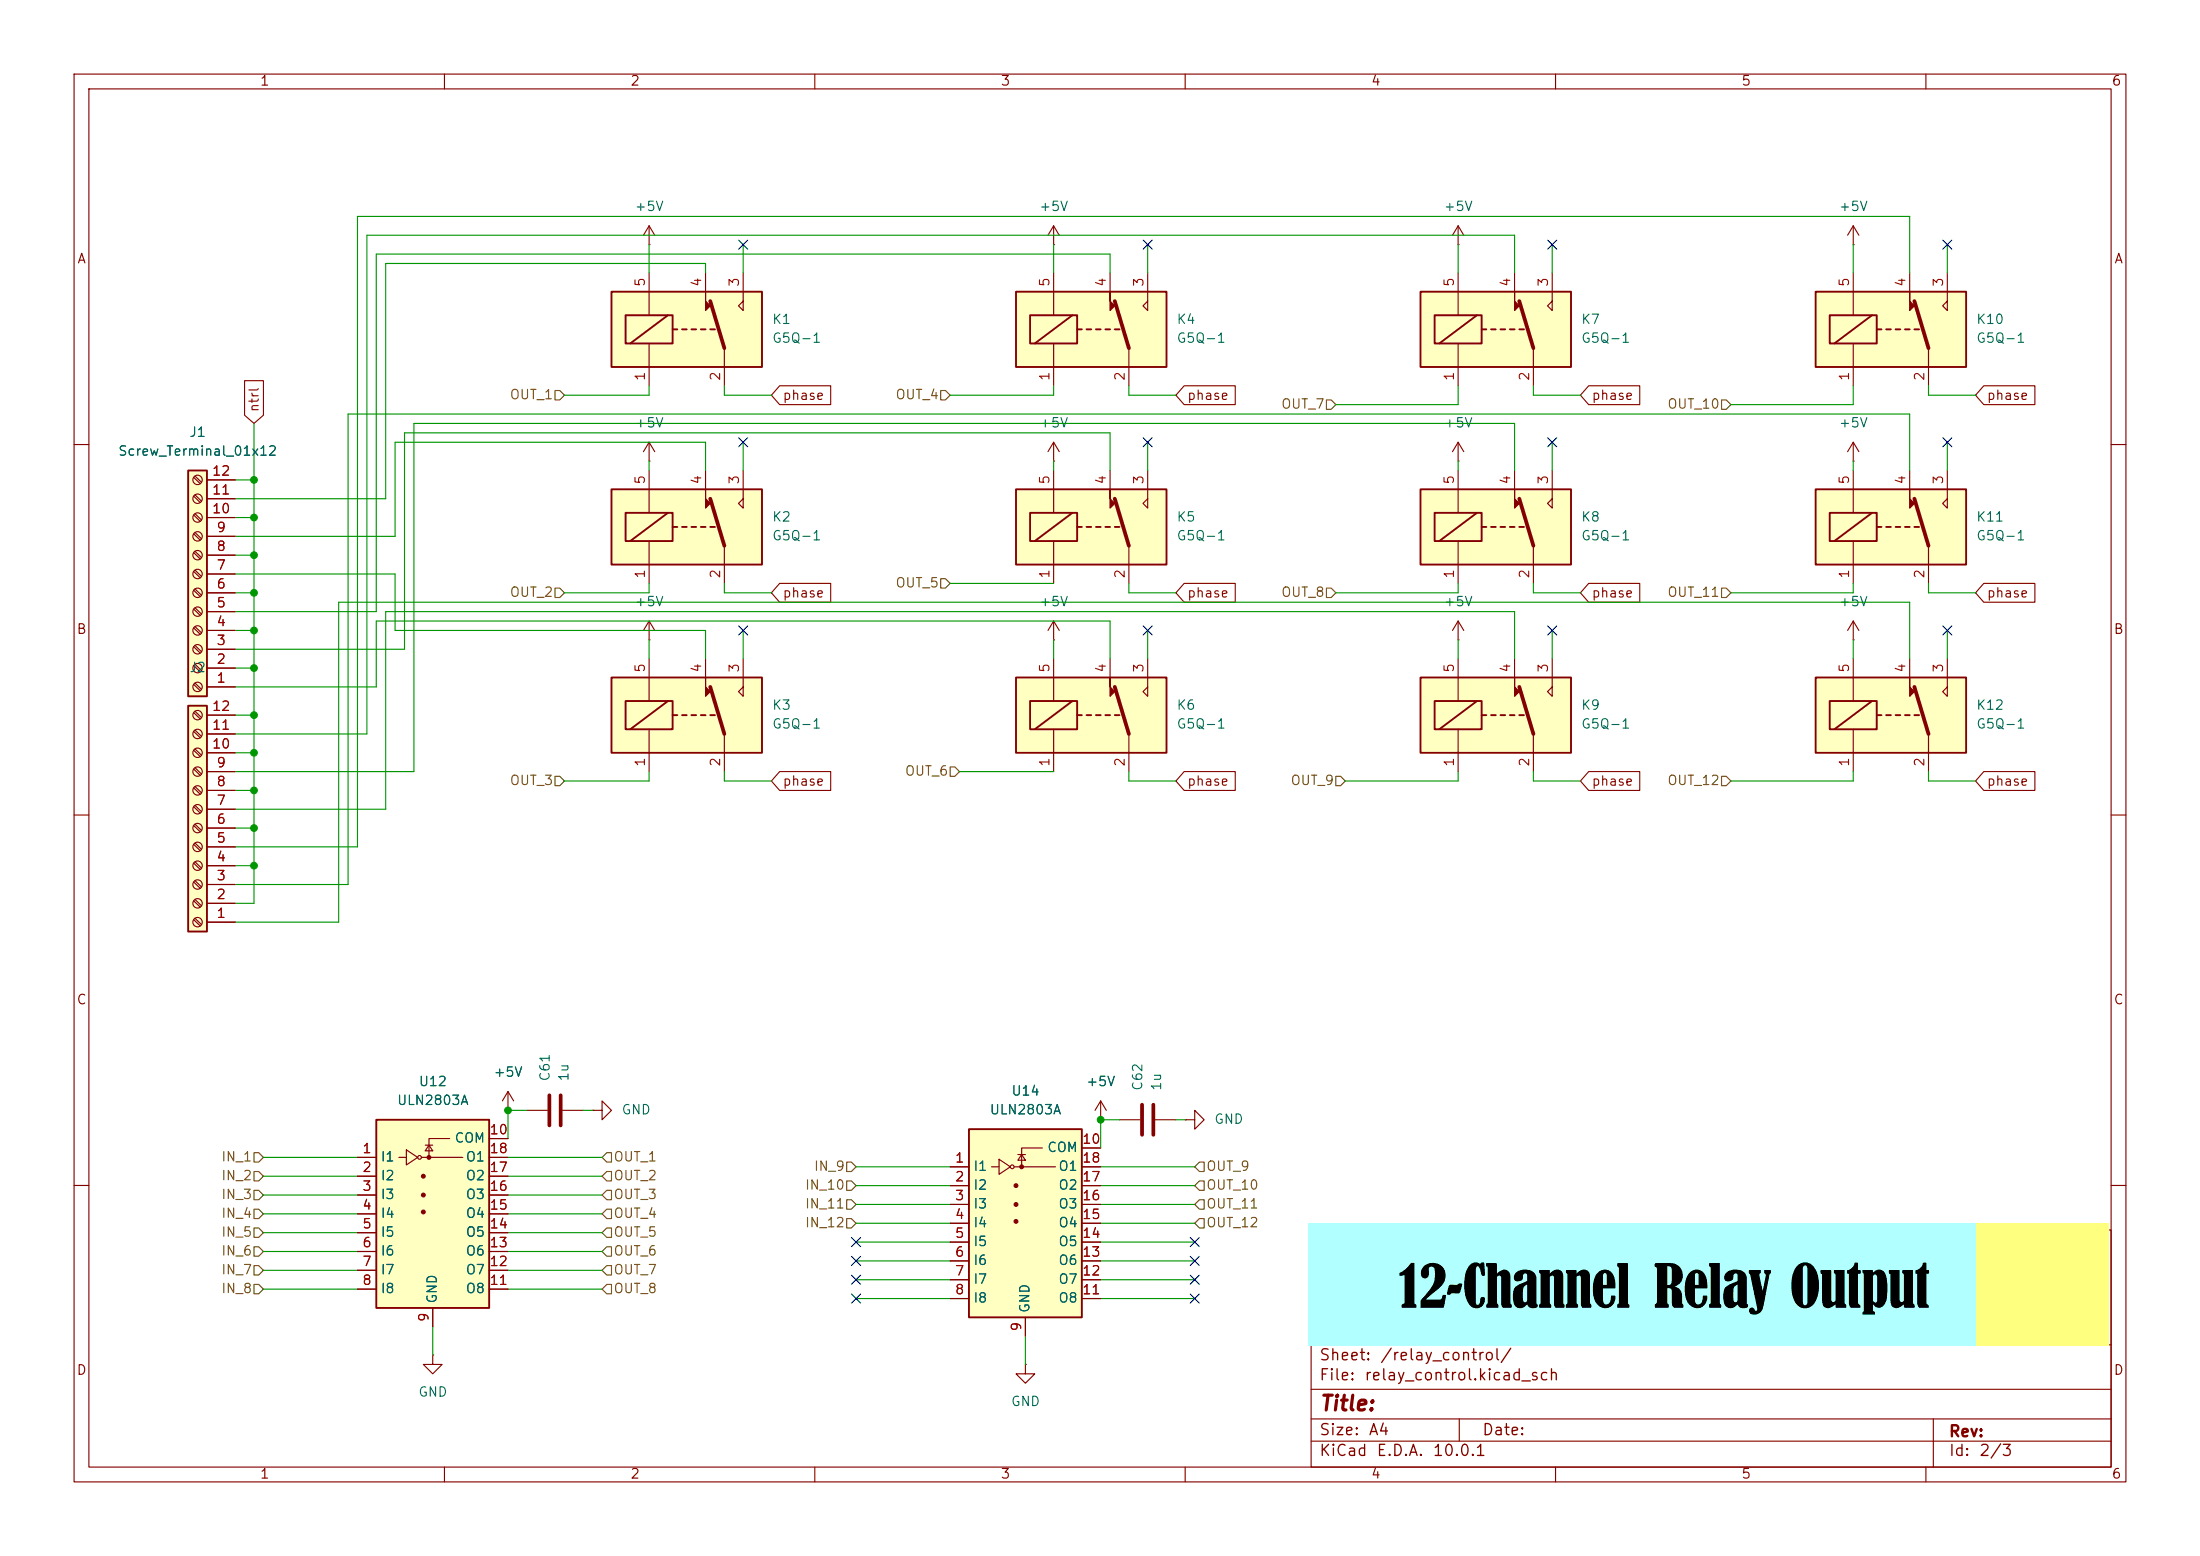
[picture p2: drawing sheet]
<svg xmlns="http://www.w3.org/2000/svg" width="297mm" height="210mm" viewBox="0 0 297 210" stroke-linecap="round" stroke-linejoin="round" font-family="sans-serif">
<g fill="none" stroke="#840000" stroke-width=".15">
<path d="M10 10h277v190h-277zM12 12h273v186h-273zM60 10v2M110 10v2M160 10v2M210 10v2M260 10v2M10 60h2M285 60h2M10 110h2M285 110h2M10 160h2"/>
<path d="M177 166h108v32h-108zM285 160h2M60 198v2M110 198v2M160 198v2M177 194.5h108M177 191.5h108M177 187.5h108M177 181.5h108M197 191.5v3M210 198v2M260 198v2"/>
<path d="M261 191.5v6.5"/>
</g>
<path d="M266.7 165.1h18v16.5h-18z" fill="#ffff7f"/>
<path d="M176.5 165.1h90.2v16.5h-90.2z" fill="#b2ffff"/>
<path d="M148.6 151.1h.1M148.6 148.6l-.8 1.3M148.6 148.6l.8 1.3M148.6 148.6v2.5" fill="none" stroke="#840000" stroke-width=".15"/>
<path d="M50.8 151.1h15.2v25.4h-15.2z" fill="#ffffc2"/>
<path d="M50.8 151.1h15.2v25.4h-15.2z" fill="none" stroke="#840000" stroke-width=".25"/>
<g fill="none" stroke="#840000" stroke-width=".15">
<path d="M48.3 156.2h2.5M48.3 158.8h2.5M53.8 156.2h1.1M54.9 155.2l1.5 1-1.5 1zM56.9 156.2h5.6M57.4 154.6h1M57.9 154.6l.5 .7h-1zM60.7 153.7h-2.8v2.5M66 156.2h2.6M66 158.8h2.6M66 153.7h2.6M48.3 161.3h2.5"/>
<path d="M48.3 163.8h2.5M48.3 166.4h2.5M48.3 168.9h2.5M48.3 171.5h2.5M48.3 174h2.5M58.4 176.5v2.6M66 161.3h2.6M66 163.8h2.6M66 166.4h2.6M66 168.9h2.6M66 171.5h2.6M66 174h2.6"/>
<circle cx="56.6" cy="156.2" r=".25"/>
</g>
<g fill="#840000" stroke="#840000" stroke-width=".15">
<circle cx="57.1" cy="158.7" r=".25"/>
<circle cx="57.1" cy="161.3" r=".25"/>
<circle cx="57.1" cy="163.6" r=".25"/>
<circle cx="57.9" cy="156.2" r=".25"/>
</g>
<path d="M25.4 95.3h2.5v30.4h-2.5z" fill="#ffffc2"/>
<path d="M25.4 95.3h2.5v30.4h-2.5z" fill="none" stroke="#840000" stroke-width=".25"/>
<g fill="none" stroke="#840000" stroke-width=".15">
<path d="M250.2 33h.1M250.2 30.5l-.8 1.3M250.2 30.5l.8 1.3M250.2 30.5v2.5M26.2 98.7l.8 .9M26.2 96.2l.8 .8M26.3 98.6l.9 .8M26.3 96l.9 .9M27.9 99.1h3.8M27.9 96.5h3.8M26.2 119l.8 .9M26.2 116.5l.8 .8"/>
<path d="M26.2 114l.8 .8M26.2 111.4l.8 .9M26.2 108.9l.8 .8M26.2 106.3l.8 .9M26.2 103.8l.8 .8M26.2 101.3l.8 .8M26.3 118.9l.9 .8M26.3 116.3l.9 .9M26.3 113.8l.9 .8M26.3 111.3l.9 .8M26.3 108.7l.9 .9M26.3 106.2l.9 .8"/>
<path d="M26.3 103.6l.9 .9M26.3 101.1l.9 .8M27.9 119.4h3.8M27.9 116.8h3.8M27.9 114.3h3.8M27.9 111.8h3.8M27.9 109.2h3.8M27.9 106.7h3.8M27.9 104.1h3.8M27.9 101.6h3.8M26.2 124.1l.8 .9M26.2 121.6l.8 .8"/>
<path d="M26.3 124l.9 .8M26.3 121.4l.9 .9M27.9 124.5h3.8M27.9 121.9h3.8"/>
<circle cx="26.7" cy="96.5" r=".63"/>
<circle cx="26.7" cy="99.1" r=".63"/>
<circle cx="26.7" cy="119.4" r=".63"/>
<circle cx="26.7" cy="101.6" r=".63"/>
<circle cx="26.7" cy="106.7" r=".63"/>
<circle cx="26.7" cy="109.2" r=".63"/>
<circle cx="26.7" cy="104.1" r=".63"/>
<circle cx="26.7" cy="116.8" r=".63"/>
<circle cx="26.7" cy="111.8" r=".63"/>
<circle cx="26.7" cy="114.3" r=".63"/>
<circle cx="26.7" cy="124.5" r=".63"/>
<circle cx="26.7" cy="121.9" r=".63"/>
</g>
<path d="M245.1 39.4h20.3v10.1h-20.3z" fill="#ffffc2"/>
<path d="M250.2 36.8v5.7M257.8 36.8v2.6M262.9 36.8v5.1l-.6-.6 .6-.7M250.2 46.4v5.7M260.3 47v5.1M87.6 86.4h.1M87.6 83.8l-.7 1.3M87.6 83.8l.8 1.3M87.6 83.8v2.6M160 151.1h1.3v1.3l1.3-1.3-1.3-1.2v1.2M160 151.1h.1" fill="none" stroke="#840000" stroke-width=".15"/>
<path d="M245.1 39.4h20.3v10.1h-20.3zM247 42.5h6.4v3.9h-6.4zM252.7 42.5l-5.1 3.9M253.4 44.5h.6M254.6 44.5h.7M255.9 44.5h.6M257.2 44.5h.6M258.4 44.5h.7" fill="none" stroke="#840000" stroke-width=".25"/>
<path d="M257.8 39.4v1.2l.6 .7-.6 .6z" fill="#840000" stroke="#840000" stroke-width=".15"/>
<path d="M258.4 40.6l1.9 6.4" fill="none" stroke="#840000" stroke-width=".51"/>
<path d="M82.5 91.4h20.4v10.2h-20.4z" fill="#ffffc2"/>
<path d="M87.6 88.9v5.7M87.6 98.4v5.7M95.2 88.9v2.5M97.8 99.1v5M100.3 88.9v5.1l-.6-.7 .6-.6" fill="none" stroke="#840000" stroke-width=".15"/>
<path d="M82.5 91.4h20.4v10.2h-20.4zM84.5 94.6h6.3v3.8h-6.3zM90.2 94.6l-5.1 3.8M90.8 96.5h.6M92.1 96.5h.6M93.3 96.5h.7M94.6 96.5h.6M95.9 96.5h.6" fill="none" stroke="#840000" stroke-width=".25"/>
<path d="M95.2 91.4v1.3l.7 .6-.7 .7z" fill="#840000" stroke="#840000" stroke-width=".15"/>
<path d="M95.9 92.7l1.9 6.4" fill="none" stroke="#840000" stroke-width=".51"/>
<path d="M137.2 39.4h20.3v10.1h-20.3z" fill="#ffffc2"/>
<path d="M142.2 36.8v5.7M149.9 36.8v2.6M154.9 36.8v5.1l-.6-.6 .6-.7M142.2 46.4v5.7M152.4 47v5.1M71.1 149.9h2.8M75.9 149.9h2.8M58.4 182.9v1.3h-1.3l1.3 1.2 1.3-1.2h-1.3M58.4 182.9h.1" fill="none" stroke="#840000" stroke-width=".15"/>
<path d="M137.2 39.4h20.3v10.1h-20.3zM139.1 42.5h6.3v3.9h-6.3zM144.8 42.5l-5.1 3.9M145.4 44.5h.6M146.7 44.5h.6M148 44.5h.6M149.2 44.5h.7M150.5 44.5h.6" fill="none" stroke="#840000" stroke-width=".25"/>
<path d="M149.9 39.4v1.2l.6 .7-.6 .6z" fill="#840000" stroke="#840000" stroke-width=".15"/>
<path d="M150.5 40.6l1.9 6.4M74.2 147.8v4.1M75.7 147.8v4.1" fill="none" stroke="#840000" stroke-width=".51"/>
<path d="M25.4 63.5h2.5v30.5h-2.5z" fill="#ffffc2"/>
<path d="M25.4 63.5h2.5v30.5h-2.5z" fill="none" stroke="#840000" stroke-width=".25"/>
<g fill="none" stroke="#840000" stroke-width=".15">
<path d="M250.2 59.7l-.8 1.3M250.2 59.7l.8 1.3M250.2 59.7v2.5M26.2 79.7l.8 .8M26.2 77.1l.8 .9M26.2 74.6l.8 .8M26.2 72.1l.8 .8M26.2 69.5l.8 .9M26.2 67l.8 .8M26.2 64.4l.8 .9M26.3 79.5l.9 .8M26.3 77l.9 .8"/>
<path d="M26.3 74.4l.9 .9M26.3 71.9l.9 .8M26.3 69.3l.9 .9M26.3 66.8l.9 .8M26.3 64.3l.9 .8M27.9 77.5h3.8M27.9 74.9h3.8M27.9 72.4h3.8M27.9 69.9h3.8M27.9 67.3h3.8M27.9 64.8h3.8M250.2 62.2h.1"/>
<path d="M26.2 92.4l.8 .8M26.2 89.8l.8 .9M26.2 87.3l.8 .8M26.2 84.8l.8 .8M26.2 82.2l.8 .9M26.3 92.2l.9 .8M26.3 89.7l.9 .8M26.3 87.1l.9 .9M26.3 84.6l.9 .8M26.3 82l.9 .9M27.9 92.7h3.8M27.9 90.2h3.8"/>
<path d="M27.9 87.6h3.8M27.9 85.1h3.8M27.9 82.6h3.8M27.9 80h3.8M68.6 149.9h.1M68.6 147.3l-.8 1.3M68.6 147.3l.7 1.3M68.6 147.3v2.6"/>
<circle cx="26.7" cy="72.4" r=".63"/>
<circle cx="26.7" cy="67.3" r=".63"/>
<circle cx="26.7" cy="77.5" r=".63"/>
<circle cx="26.7" cy="64.8" r=".63"/>
<circle cx="26.7" cy="69.8" r=".63"/>
<circle cx="26.7" cy="74.9" r=".63"/>
<circle cx="26.7" cy="80" r=".63"/>
<circle cx="26.7" cy="82.5" r=".63"/>
<circle cx="26.7" cy="85.1" r=".63"/>
<circle cx="26.7" cy="90.2" r=".63"/>
<circle cx="26.7" cy="92.7" r=".63"/>
<circle cx="26.7" cy="87.6" r=".63"/>
</g>
<path d="M245.1 66h20.3v10.2h-20.3z" fill="#ffffc2"/>
<path d="M250.2 63.5v5.7M250.2 73v5.7M257.8 63.5v2.5M260.3 73.7v5M262.9 63.5v5.1l-.6-.7 .6-.6M250.2 86.4h.1M250.2 83.8v2.6M250.2 83.8l-.8 1.3M250.2 83.8l.8 1.3" fill="none" stroke="#840000" stroke-width=".15"/>
<path d="M245.1 66h20.3v10.2h-20.3zM247 69.2h6.4v3.8h-6.4zM252.7 69.2l-5.1 3.8M253.4 71.1h.6M254.6 71.1h.7M255.9 71.1h.6M257.2 71.1h.6M258.4 71.1h.7" fill="none" stroke="#840000" stroke-width=".25"/>
<path d="M257.8 66v1.3l.6 .6-.6 .7z" fill="#840000" stroke="#840000" stroke-width=".15"/>
<path d="M258.4 67.3l1.9 6.4" fill="none" stroke="#840000" stroke-width=".51"/>
<path d="M191.8 91.4h20.3v10.2h-20.3z" fill="#ffffc2"/>
<path d="M142.2 33h.1M142.2 30.5l-.7 1.3M142.2 30.5l.8 1.3M142.2 30.5v2.5M196.8 88.9v5.7M196.8 98.4v5.7M204.5 88.9v2.5M207 99.1v5M209.5 88.9v5.1l-.6-.7 .6-.6" fill="none" stroke="#840000" stroke-width=".15"/>
<path d="M191.8 91.4h20.3v10.2h-20.3zM193.7 94.6h6.3v3.8h-6.3zM199.4 94.6l-5.1 3.8M200 96.5h.7M201.3 96.5h.6M202.6 96.5h.6M203.8 96.5h.7M205.1 96.5h.6" fill="none" stroke="#840000" stroke-width=".25"/>
<path d="M204.5 91.4v1.3l.6 .6-.6 .7z" fill="#840000" stroke="#840000" stroke-width=".15"/>
<path d="M205.1 92.7l1.9 6.4" fill="none" stroke="#840000" stroke-width=".51"/>
<path d="M137.2 91.4h20.3v10.2h-20.3z" fill="#ffffc2"/>
<path d="M196.8 59.7l-.7 1.3M196.8 59.7l.8 1.3M196.8 59.7v2.5M196.8 62.2h.1M142.2 88.9v5.7M142.2 98.4v5.7M149.9 88.9v2.5M152.4 99.1v5M154.9 88.9v5.1l-.6-.7 .6-.6" fill="none" stroke="#840000" stroke-width=".15"/>
<path d="M137.2 91.4h20.3v10.2h-20.3zM139.1 94.6h6.3v3.8h-6.3zM144.8 94.6l-5.1 3.8M145.4 96.5h.6M146.7 96.5h.6M148 96.5h.6M149.2 96.5h.7M150.5 96.5h.6" fill="none" stroke="#840000" stroke-width=".25"/>
<path d="M149.9 91.4v1.3l.6 .6-.6 .7z" fill="#840000" stroke="#840000" stroke-width=".15"/>
<path d="M150.5 92.7l1.9 6.4" fill="none" stroke="#840000" stroke-width=".51"/>
<path d="M137.2 66h20.3v10.2h-20.3z" fill="#ffffc2"/>
<path d="M87.6 33h.1M87.6 30.5l-.7 1.3M87.6 30.5l.8 1.3M87.6 30.5v2.5M142.2 63.5v5.7M142.2 73v5.7M149.9 63.5v2.5M152.4 73.7v5M154.9 63.5v5.1l-.6-.7 .6-.6M151.1 151.1h2.8M156 151.1h2.7" fill="none" stroke="#840000" stroke-width=".15"/>
<path d="M137.2 66h20.3v10.2h-20.3zM139.1 69.2h6.3v3.8h-6.3zM144.8 69.2l-5.1 3.8M145.4 71.1h.6M146.7 71.1h.6M148 71.1h.6M149.2 71.1h.7M150.5 71.1h.6" fill="none" stroke="#840000" stroke-width=".25"/>
<path d="M149.9 66v1.3l.6 .6-.6 .7z" fill="#840000" stroke="#840000" stroke-width=".15"/>
<path d="M150.5 67.3l1.9 6.4M154.2 149.1v4.1M155.7 149.1v4.1" fill="none" stroke="#840000" stroke-width=".51"/>
<path d="M82.5 39.4h20.4v10.1h-20.4z" fill="#ffffc2"/>
<path d="M87.6 36.8v5.7M95.2 36.8v2.6M100.3 36.8v5.1l-.6-.6 .6-.7M87.6 46.4v5.7M97.8 47v5.1" fill="none" stroke="#840000" stroke-width=".15"/>
<path d="M82.5 39.4h20.4v10.1h-20.4zM84.5 42.5h6.3v3.9h-6.3zM90.2 42.5l-5.1 3.9M90.8 44.5h.6M92.1 44.5h.6M93.3 44.5h.7M94.6 44.5h.6M95.9 44.5h.6" fill="none" stroke="#840000" stroke-width=".25"/>
<path d="M95.2 39.4v1.2l.7 .7-.7 .6z" fill="#840000" stroke="#840000" stroke-width=".15"/>
<path d="M95.9 40.6l1.9 6.4" fill="none" stroke="#840000" stroke-width=".51"/>
<path d="M82.5 66h20.4v10.2h-20.4z" fill="#ffffc2"/>
<g fill="none" stroke="#840000" stroke-width=".15">
<path d="M87.6 59.7v2.5M87.6 59.7l-.7 1.3M87.6 59.7l.8 1.3M142.2 59.7l-.7 1.3M142.2 59.7l.8 1.3M142.2 59.7v2.5M87.6 62.2h.1M87.6 63.5v5.7M87.6 73v5.7M95.2 63.5v2.5M97.8 73.7v5M100.3 63.5v5.1l-.6-.7 .6-.6"/>
<path d="M142.2 62.2h.1"/>
</g>
<path d="M82.5 66h20.4v10.2h-20.4zM84.5 69.2h6.3v3.8h-6.3zM90.2 69.2l-5.1 3.8M90.8 71.1h.6M92.1 71.1h.6M93.3 71.1h.7M94.6 71.1h.6M95.9 71.1h.6" fill="none" stroke="#840000" stroke-width=".25"/>
<path d="M95.2 66v1.3l.7 .6-.7 .7z" fill="#840000" stroke="#840000" stroke-width=".15"/>
<path d="M95.9 67.3l1.9 6.4" fill="none" stroke="#840000" stroke-width=".51"/>
<path d="M245.1 91.4h20.3v10.2h-20.3z" fill="#ffffc2"/>
<path d="M250.2 88.9v5.7M250.2 98.4v5.7M257.8 88.9v2.5M260.3 99.1v5M262.9 88.9v5.1l-.6-.7 .6-.6" fill="none" stroke="#840000" stroke-width=".15"/>
<path d="M245.1 91.4h20.3v10.2h-20.3zM247 94.6h6.4v3.8h-6.4zM252.7 94.6l-5.1 3.8M253.4 96.5h.6M254.6 96.5h.7M255.9 96.5h.6M257.2 96.5h.6M258.4 96.5h.7" fill="none" stroke="#840000" stroke-width=".25"/>
<path d="M257.8 91.4v1.3l.6 .6-.6 .7z" fill="#840000" stroke="#840000" stroke-width=".15"/>
<path d="M258.4 92.7l1.9 6.4" fill="none" stroke="#840000" stroke-width=".51"/>
<path d="M130.8 152.4h15.2v25.4h-15.2z" fill="#ffffc2"/>
<path d="M130.8 152.4h15.2v25.4h-15.2z" fill="none" stroke="#840000" stroke-width=".25"/>
<g fill="none" stroke="#840000" stroke-width=".15">
<path d="M142.2 86.4h.1M142.2 83.8l-.7 1.3M142.2 83.8l.8 1.3M142.2 83.8v2.6M196.8 86.4h.1M196.8 83.8l-.7 1.3M196.8 83.8l.8 1.3M196.8 83.8v2.6M128.3 157.5h2.5M133.9 157.5h1M134.9 156.5l1.5 1-1.5 1zM136.9 157.5h5.6"/>
<path d="M137.4 155.8h1M137.9 155.8l.5 .8h-1zM140.7 154.9h-2.8v2.6M146 157.5h2.6M146 154.9h2.6M128.3 160h2.5M128.3 162.6h2.5M128.3 165.1h2.5M128.3 167.6h2.5M128.3 170.2h2.5M128.3 172.7h2.5M128.3 175.3h2.5"/>
<path d="M138.4 177.8v2.5M146 160h2.6M146 162.6h2.6M146 165.1h2.6M146 167.6h2.6M146 170.2h2.6M146 172.7h2.6M146 175.3h2.6"/>
<circle cx="136.7" cy="157.5" r=".25"/>
</g>
<g fill="#840000" stroke="#840000" stroke-width=".15">
<circle cx="137.2" cy="160" r=".25"/>
<circle cx="137.2" cy="162.6" r=".25"/>
<circle cx="137.2" cy="164.8" r=".25"/>
<circle cx="137.9" cy="157.5" r=".25"/>
</g>
<path d="M191.8 66h20.3v10.2h-20.3z" fill="#ffffc2"/>
<g fill="none" stroke="#840000" stroke-width=".15">
<path d="M196.8 33h.1M196.8 30.5v2.5M196.8 30.5l-.7 1.3M196.8 30.5l.8 1.3M196.8 63.5v5.7M196.8 73v5.7M204.5 63.5v2.5M207 73.7v5M209.5 63.5v5.1l-.6-.7 .6-.6M80 149.9h1.3v1.2l1.2-1.2-1.2-1.3v1.3M80 149.9h.1M138.4 184.2v1.2h-1.2l1.2 1.3 1.3-1.3h-1.3"/>
<path d="M138.4 184.2h.1"/>
</g>
<path d="M191.8 66h20.3v10.2h-20.3zM193.7 69.2h6.3v3.8h-6.3zM199.4 69.2l-5.1 3.8M200 71.1h.7M201.3 71.1h.6M202.6 71.1h.6M203.8 71.1h.7M205.1 71.1h.6" fill="none" stroke="#840000" stroke-width=".25"/>
<path d="M204.5 66v1.3l.6 .6-.6 .7z" fill="#840000" stroke="#840000" stroke-width=".15"/>
<path d="M205.1 67.3l1.9 6.4" fill="none" stroke="#840000" stroke-width=".51"/>
<path d="M191.8 39.4h20.3v10.1h-20.3z" fill="#ffffc2"/>
<g fill="none" stroke="#840000" stroke-width=".15">
<path d="M196.8 36.8v5.7M204.5 36.8v2.6M209.5 36.8v5.1l-.6-.6 .6-.7M33 51.4h2.6v4.6l-1.3 1.2-1.3-1.2zM105.3 52.1h6.8v2.5h-6.8l-1.2-1.3zM159.9 52.1h6.9v2.5h-6.9l-1.2-1.3zM196.8 46.4v5.7M207 47v5.1M214.5 52.1h6.9v2.5h-6.9l-1.1-1.3zM267.8 52.1h6.9v2.5h-6.9l-1.1-1.3zM27.9 77.5h3.8M27.9 74.9h3.8"/>
<path d="M27.9 72.4h3.8M27.9 69.9h3.8M27.9 67.3h3.8M27.9 64.8h3.8M105.3 78.7h6.8v2.6h-6.8l-1.2-1.3zM159.9 78.7h6.9v2.6h-6.9l-1.2-1.3zM214.5 78.7h6.9v2.6h-6.9l-1.1-1.3zM267.8 78.7h6.9v2.6h-6.9l-1.1-1.3zM27.9 99.1h3.8M27.9 96.5h3.8M27.9 92.7h3.8M27.9 90.2h3.8"/>
<path d="M27.9 87.6h3.8M27.9 85.1h3.8M27.9 82.6h3.8M27.9 80h3.8M27.9 119.4h3.8M27.9 116.8h3.8M27.9 114.3h3.8M27.9 111.8h3.8M27.9 109.2h3.8M27.9 106.7h3.8M27.9 104.1h3.8M27.9 101.6h3.8"/>
<path d="M105.3 104.1h6.8v2.6h-6.8l-1.2-1.3zM159.9 104.1h6.9v2.6h-6.9l-1.2-1.3zM214.5 104.1h6.9v2.6h-6.9l-1.1-1.3zM267.8 104.1h6.9v2.6h-6.9l-1.1-1.3zM27.9 124.5h3.8M27.9 121.9h3.8M48.3 156.2h2.5M48.3 158.8h2.5M66 156.2h2.6M66 158.8h2.6M66 153.7h2.6M68.6 149.9h.1"/>
<path d="M128.3 157.5h2.5M146 157.5h2.6M146 154.9h2.6M148.6 151.1h.1M48.3 161.3h2.5M48.3 163.8h2.5M48.3 166.4h2.5M48.3 168.9h2.5M48.3 171.5h2.5M48.3 174h2.5M58.4 176.5v2.6M66 161.3h2.6"/>
<path d="M66 163.8h2.6M66 166.4h2.6M66 168.9h2.6M66 171.5h2.6M66 174h2.6M128.3 160h2.5M128.3 162.6h2.5M128.3 165.1h2.5M128.3 167.6h2.5M128.3 170.2h2.5M128.3 172.7h2.5M128.3 175.3h2.5"/>
<path d="M138.4 177.8v2.5M146 160h2.6M146 162.6h2.6M146 165.1h2.6M146 167.6h2.6M146 170.2h2.6M146 172.7h2.6M146 175.3h2.6"/>
</g>
<path d="M191.8 39.4h20.3v10.1h-20.3zM193.7 42.5h6.3v3.9h-6.3zM199.4 42.5l-5.1 3.9M200 44.5h.7M201.3 44.5h.6M202.6 44.5h.6M203.8 44.5h.7M205.1 44.5h.6" fill="none" stroke="#840000" stroke-width=".25"/>
<path d="M204.5 39.4v1.2l.6 .7-.6 .6z" fill="#840000" stroke="#840000" stroke-width=".15"/>
<path d="M205.1 40.6l1.9 6.4" fill="none" stroke="#840000" stroke-width=".51"/>
<g fill="none" stroke="#725600" stroke-width=".15">
<path d="M74.9 52.7h.7l.6 .6-.6 .7h-.7zM127 52.7h.6l.7 .6-.7 .7h-.6zM179.1 54h.6l.6 .6-.6 .6h-.6zM232.4 54h.6l.7 .6-.7 .6h-.6zM74.9 79.4h.7l.6 .6-.6 .6h-.7zM127 78.1h.6l.7 .6-.7 .7h-.6zM179.1 79.4h.6l.6 .6-.6 .6h-.6zM232.4 79.4h.6l.7 .6-.7 .6h-.6zM74.9 104.8h.7l.6 .6-.6 .6h-.7zM128.3 103.5h.6l.6 .6-.6 .7h-.6zM180.3 104.8h.7l.6 .6-.6 .6h-.7zM232.4 104.8h.6l.7 .6-.7 .6h-.6z"/>
<path d="M34.3 155.6h.6l.7 .6-.7 .6h-.6zM34.3 158.1h.6l.7 .7-.7 .6h-.6zM81.9 158.1h.6v1.3h-.6l-.6-.6zM81.9 155.6h.6v1.2h-.6l-.6-.6zM114.3 156.8h.6l.7 .7-.7 .6h-.6zM114.3 159.4h.6l.7 .6-.7 .7h-.6zM161.9 156.8h.7v1.3h-.7l-.6-.6zM161.9 159.4h.7v1.3h-.7l-.6-.7zM34.3 160.7h.6l.7 .6-.7 .6h-.6zM34.3 173.4h.6l.7 .6-.7 .6h-.6zM34.3 170.8h.6l.7 .7-.7 .6h-.6zM34.3 168.3h.6l.7 .6-.7 .6h-.6z"/>
<path d="M34.3 165.7h.6l.7 .7-.7 .6h-.6zM34.3 163.2h.6l.7 .6-.7 .7h-.6zM81.3 166.4l.6-.7h.6v1.3h-.6zM81.3 161.3l.6-.6h.6v1.2h-.6zM81.3 171.5l.6-.7h.6v1.3h-.6zM81.9 168.3h.6v1.2h-.6l-.6-.6zM81.9 163.2h.6v1.3h-.6l-.6-.7zM81.9 173.4h.6v1.2h-.6l-.6-.6zM114.3 164.5h.6l.7 .6-.7 .6h-.6zM114.3 161.9h.6l.7 .7-.7 .6h-.6zM161.9 161.9h.7v1.3h-.7l-.6-.6zM161.9 164.5h.7v1.2h-.7l-.6-.6z"/>
</g>
<g fill="none" stroke="#009600" stroke-width=".15">
<path d="M87.6 33v3.8M95.2 36.8v-1.2h-43.1v31.7h-20.4M100.3 33v3.8M142.2 33v3.8M149.9 36.8v-2.5h-99.1v48.3h-19.1M154.9 33v3.8M196.8 33v3.8M204.5 36.8v-5h-155v67.3h-17.8M209.5 33v3.8M250.2 33v3.8M257.8 36.8v-7.6h-209.5v85.1h-16.6M262.9 33v3.8"/>
<path d="M34.3 57.2v64.7h-2.6M87.6 52.1v1.2h-11.4M97.8 52.1v1.2h6.3M100.3 59.7v3.8M142.2 52.1v1.2h-13.9M152.4 52.1v1.2h6.3M154.9 59.7v3.8M196.8 52.1v2.5h-16.5M207 52.1v1.2h6.4M209.5 59.7v3.8M250.2 52.1v2.5h-16.5M260.3 52.1v1.2h6.4"/>
<path d="M262.9 59.7v3.8M31.7 77.5h21.6v7.6h41.9v3.8M31.7 74.9h2.6M31.7 64.8h2.6M31.7 69.9h2.6M87.6 78.7v1.3h-11.4M87.6 62.2v1.3M95.2 63.5v-3.8h-41.9v12.7h-21.6M97.8 78.7v1.3h6.3M128.3 78.7h13.9M142.2 62.2v1.3M149.9 63.5v-5.1h-95.3v29.2h-22.9"/>
<path d="M152.4 78.7v1.3h6.3M196.8 62.2v1.3M196.8 78.7v1.3h-16.5M204.5 63.5v-6.3h-148.6v46.9h-24.2M207 78.7v1.3h6.4M250.2 78.7v1.3h-16.5M250.2 62.2v1.3M257.8 63.5v-7.6h-210.8v63.5h-15.3M260.3 78.7v1.3h6.4M31.7 80h2.6M31.7 96.5h2.6M31.7 85.1h2.6"/>
<path d="M31.7 90.2h2.6M87.6 86.4v2.5M100.3 85.1v3.8M142.2 86.4v2.5M149.9 88.9v-5.1h-99.1v8.9h-19.1M154.9 85.1v3.8M196.8 86.4v2.5M204.5 88.9v-6.3h-152.4v26.6h-20.4M209.5 85.1v3.8M250.2 86.4v2.5M257.8 88.9v-7.6h-212.1v43.2h-14M262.9 85.1v3.8"/>
<path d="M31.7 106.7h2.6M31.7 101.6h2.6M31.7 111.8h2.6M31.7 116.8h2.6M87.6 104.1v1.3h-11.4M97.8 104.1v1.3h6.3M129.5 104.1h12.7M152.4 104.1v1.3h6.3M196.8 104.1v1.3h-15.2M207 104.1v1.3h6.4M250.2 104.1v1.3h-16.5M260.3 104.1v1.3h6.4"/>
<path d="M35.6 156.2h12.7M35.6 158.8h12.7M68.6 156.2h12.7M68.6 158.8h12.7M71.1 149.9h-2.5v3.8M78.7 149.9h1.3M115.6 157.5h12.7M148.6 157.5h12.7M151.1 151.1h-2.5v3.8M158.7 151.1h1.3M35.6 168.9h12.7M35.6 174h12.7"/>
<path d="M35.6 171.5h12.7M35.6 163.8h12.7M35.6 166.4h12.7M35.6 161.3h12.7M58.4 179.1v3.8M68.6 168.9h12.7M68.6 174h12.7M68.6 171.5h12.7M68.6 163.8h12.7M68.6 166.4h12.7M68.6 161.3h12.7M115.6 172.7h12.7"/>
<path d="M115.6 175.3h12.7M115.6 167.6h12.7M115.6 170.2h12.7M115.6 160h12.7M115.6 165.1h12.7M115.6 162.6h12.7M148.6 172.7h12.7M148.6 175.3h12.7M148.6 167.6h12.7M148.6 170.2h12.7M148.6 160h12.7M148.6 165.1h12.7"/>
<path d="M148.6 162.6h12.7M138.4 180.3v3.9"/>
</g>
<g fill="none" stroke="#000084" stroke-width=".15">
<path d="M99.7 32.4l1.2 1.2M100.9 32.4l-1.2 1.2M154.3 32.4l1.2 1.2M155.5 32.4l-1.2 1.2M208.9 32.4l1.3 1.2M210.2 32.4l-1.3 1.2M262.3 32.4l1.2 1.2M263.5 32.4l-1.2 1.2M99.7 59.1l1.2 1.2M100.9 59.1l-1.2 1.2M154.3 59.1l1.2 1.2M155.5 59.1l-1.2 1.2"/>
<path d="M208.9 59.1l1.3 1.2M210.2 59.1l-1.3 1.2M262.3 59.1l1.2 1.2M263.5 59.1l-1.2 1.2M99.7 84.5l1.2 1.2M100.9 84.5l-1.2 1.2M154.3 84.5l1.2 1.2M155.5 84.5l-1.2 1.2M208.9 84.5l1.3 1.2M210.2 84.5l-1.3 1.2M262.3 84.5l1.2 1.2M263.5 84.5l-1.2 1.2"/>
<path d="M115 174.7l1.2 1.2M115 169.6l1.2 1.2M115 167l1.2 1.2M115 172.1l1.2 1.2M116.2 174.7l-1.2 1.2M116.2 169.6l-1.2 1.2M116.2 167l-1.2 1.2M116.2 172.1l-1.2 1.2M160.7 174.7l1.2 1.2M160.7 172.1l1.2 1.2M160.7 167l1.2 1.2M160.7 169.6l1.2 1.2"/>
<path d="M161.9 174.7l-1.2 1.2M161.9 172.1l-1.2 1.2M161.9 167l-1.2 1.2M161.9 169.6l-1.2 1.2"/>
</g>
<g fill="#009600" stroke="#009600" stroke-width=".14">
<circle cx="148.6" cy="151.1" r=".46"/>
<circle cx="34.3" cy="106.7" r=".46"/>
<circle cx="34.3" cy="96.5" r=".46"/>
<circle cx="34.3" cy="90.2" r=".46"/>
<circle cx="34.3" cy="101.6" r=".46"/>
<circle cx="34.3" cy="111.8" r=".46"/>
<circle cx="34.3" cy="80" r=".46"/>
<circle cx="34.3" cy="85.1" r=".46"/>
<circle cx="34.3" cy="74.9" r=".46"/>
<circle cx="34.3" cy="69.9" r=".46"/>
<circle cx="34.3" cy="64.8" r=".46"/>
<circle cx="34.3" cy="116.8" r=".46"/>
<circle cx="68.6" cy="149.9" r=".46"/>
</g>
<text font-size="7.7" x="188.8" y="176.5">12-Channel Relay Output</text>
<text font-size="2" fill="#840000" x="178" y="190.9">Title:</text>
<g font-size="1.5" fill="#840000">
<text x="178" y="184">Sheet:</text>
<text x="186.2" y="184">/relay_control/</text>
<text x="178" y="186.7">File:</text>
<text x="184.1" y="186.7">relay_control.kicad_sch</text>
<text x="178" y="196.9">KiCad</text>
<text x="178" y="194.1">Size:</text>
<text x="184.7" y="194.1">A4</text>
<text x="185.7" y="196.9">E.D.A.</text>
<text x="193.3" y="196.9">10.0.1</text>
<text x="200" y="194.1">Date:</text>
<text x="263" y="194.3">Rev:</text>
<text x="263" y="196.9">Id:</text>
<text x="267.1" y="196.9">2/3</text>
</g>
<g font-size="1.3" fill="#840000">
<text x="35" y="11.9">1</text>
<text x="85" y="11.9">2</text>
<text x="135" y="11.9">3</text>
<text x="185" y="11.9">4</text>
<text x="235" y="11.9">5</text>
<text x="285" y="11.9">6</text>
<text x="10.3" y="35.9">A</text>
<text x="285.3" y="35.9">A</text>
<text x="35.2" y="55.7" transform="rotate(-90 35.2 55.7)">ntrl</text>
<text x="105.6" y="54.3">phase</text>
<text x="160.2" y="54.3">phase</text>
<text x="214.8" y="54.3">phase</text>
<text x="268.1" y="54.3">phase</text>
<text x="105.6" y="81">phase</text>
<text x="160.2" y="81">phase</text>
<text x="214.8" y="81">phase</text>
<text x="268.1" y="81">phase</text>
<text x="10.3" y="85.9">B</text>
<text x="285.3" y="85.9">B</text>
<text x="105.6" y="106.4">phase</text>
<text x="160.2" y="106.4">phase</text>
<text x="214.8" y="106.4">phase</text>
<text x="268.1" y="106.4">phase</text>
<text x="10.3" y="135.9">C</text>
<text x="285.3" y="135.9">C</text>
<text x="10.3" y="185.9">D</text>
<text x="285.3" y="185.9">D</text>
<text x="35" y="199.9">1</text>
<text x="85" y="199.9">2</text>
<text x="135" y="199.9">3</text>
<text x="185" y="199.9">4</text>
<text x="235" y="199.9">5</text>
<text x="285" y="199.9">6</text>
</g>
<g font-size="1.3" fill="#006464">
<text x="85.6" y="28.8">+5V</text>
<text x="140.2" y="28.8">+5V</text>
<text x="194.8" y="28.8">+5V</text>
<text x="248.2" y="28.8">+5V</text>
<text x="104.1" y="44">K1</text>
<text x="104.1" y="46.6">G5Q-1</text>
<text x="158.8" y="44">K4</text>
<text x="158.8" y="46.6">G5Q-1</text>
<text x="213.4" y="44">K7</text>
<text x="213.4" y="46.6">G5Q-1</text>
<text x="266.7" y="46.6">G5Q-1</text>
<text x="266.7" y="44">K10</text>
<text x="25.5" y="59.3">J1</text>
<text x="85.6" y="58">+5V</text>
<text x="140.2" y="58">+5V</text>
<text x="194.8" y="58">+5V</text>
<text x="248.2" y="58">+5V</text>
<text x="15.9" y="61.8">Screw_Terminal_01x12</text>
<text x="104.1" y="70.7">K2</text>
<text x="158.8" y="70.7">K5</text>
<text x="213.4" y="70.7">K8</text>
<text x="266.7" y="70.7">K11</text>
<text x="104.1" y="73.3">G5Q-1</text>
<text x="158.8" y="73.3">G5Q-1</text>
<text x="213.4" y="73.3">G5Q-1</text>
<text x="266.7" y="73.3">G5Q-1</text>
<text x="85.6" y="82.1">+5V</text>
<text x="140.2" y="82.1">+5V</text>
<text x="194.8" y="82.1">+5V</text>
<text x="248.2" y="82.1">+5V</text>
<text x="25.5" y="91">J2</text>
<text x="104.1" y="96.1">K3</text>
<text x="104.1" y="98.7">G5Q-1</text>
<text x="158.8" y="96.1">K6</text>
<text x="158.8" y="98.7">G5Q-1</text>
<text x="213.4" y="96.1">K9</text>
<text x="213.4" y="98.7">G5Q-1</text>
<text x="266.7" y="98.7">G5Q-1</text>
<text x="266.7" y="96.1">K12</text>
<text x="53.5" y="149.5">ULN2803A</text>
<text x="56.4" y="146.9">U12</text>
<text x="66.5" y="145.6">+5V</text>
<text x="74.5" y="146" transform="rotate(-90 74.5 146)">C61</text>
<text x="77.1" y="146" transform="rotate(-90 77.1 146)">1u</text>
<text x="136.5" y="148.2">U14</text>
<text x="146.6" y="146.9">+5V</text>
<text x="154.5" y="147.3" transform="rotate(-90 154.5 147.3)">C62</text>
<text x="157.1" y="147.3" transform="rotate(-90 157.1 147.3)">1u</text>
<text x="61.3" y="154.5">COM</text>
<text x="83.8" y="150.7">GND</text>
<text x="133.5" y="150.7">ULN2803A</text>
<text x="141.3" y="155.8">COM</text>
<text x="163.8" y="152">GND</text>
<text x="51.3" y="157.1">I1</text>
<text x="51.3" y="159.6">I2</text>
<text x="62.8" y="159.6">O2</text>
<text x="62.8" y="157.1">O1</text>
<text x="131.3" y="158.3">I1</text>
<text x="131.3" y="160.9">I2</text>
<text x="142.8" y="160.9">O2</text>
<text x="142.8" y="158.3">O1</text>
<text x="51.3" y="162.2">I3</text>
<text x="51.3" y="164.7">I4</text>
<text x="51.3" y="167.2">I5</text>
<text x="62.8" y="167.2">O5</text>
<text x="62.8" y="164.7">O4</text>
<text x="62.8" y="162.2">O3</text>
<text x="131.3" y="163.4">I3</text>
<text x="131.3" y="166">I4</text>
<text x="142.8" y="166">O4</text>
<text x="142.8" y="163.4">O3</text>
<text x="51.3" y="169.8">I6</text>
<text x="51.3" y="172.3">I7</text>
<text x="62.8" y="172.3">O7</text>
<text x="62.8" y="169.8">O6</text>
<text x="131.3" y="168.5">I5</text>
<text x="131.3" y="171">I6</text>
<text x="131.3" y="173.6">I7</text>
<text x="142.8" y="173.6">O7</text>
<text x="142.8" y="171">O6</text>
<text x="142.8" y="168.5">O5</text>
<text x="51.3" y="174.9">I8</text>
<text x="59.3" y="176" transform="rotate(-90 59.3 176)">GND</text>
<text x="62.8" y="174.9">O8</text>
<text x="131.3" y="176.1">I8</text>
<text x="139.3" y="177.3" transform="rotate(-90 139.3 177.3)">GND</text>
<text x="142.8" y="176.1">O8</text>
<text x="56.4" y="188.8">GND</text>
<text x="136.4" y="190.1">GND</text>
</g>
<g font-size="1.3" fill="#a90000">
<text x="87.4" y="38.8" transform="rotate(-90 87.4 38.8)">5</text>
<text x="95" y="38.8" transform="rotate(-90 95 38.8)">4</text>
<text x="100.1" y="38.8" transform="rotate(-90 100.1 38.8)">3</text>
<text x="142" y="38.8" transform="rotate(-90 142 38.8)">5</text>
<text x="149.6" y="38.8" transform="rotate(-90 149.6 38.8)">4</text>
<text x="154.7" y="38.8" transform="rotate(-90 154.7 38.8)">3</text>
<text x="196.6" y="38.8" transform="rotate(-90 196.6 38.8)">5</text>
<text x="204.2" y="38.8" transform="rotate(-90 204.2 38.8)">4</text>
<text x="209.3" y="38.8" transform="rotate(-90 209.3 38.8)">3</text>
<text x="249.9" y="38.8" transform="rotate(-90 249.9 38.8)">5</text>
<text x="257.6" y="38.8" transform="rotate(-90 257.6 38.8)">4</text>
<text x="262.6" y="38.8" transform="rotate(-90 262.6 38.8)">3</text>
<text x="87.4" y="51.5" transform="rotate(-90 87.4 51.5)">1</text>
<text x="97.5" y="51.5" transform="rotate(-90 97.5 51.5)">2</text>
<text x="142" y="51.5" transform="rotate(-90 142 51.5)">1</text>
<text x="152.1" y="51.5" transform="rotate(-90 152.1 51.5)">2</text>
<text x="196.6" y="51.5" transform="rotate(-90 196.6 51.5)">1</text>
<text x="206.8" y="51.5" transform="rotate(-90 206.8 51.5)">2</text>
<text x="249.9" y="51.5" transform="rotate(-90 249.9 51.5)">1</text>
<text x="260.1" y="51.5" transform="rotate(-90 260.1 51.5)">2</text>
<text x="28.5" y="64.5">12</text>
<text x="87.4" y="65.5" transform="rotate(-90 87.4 65.5)">5</text>
<text x="95" y="65.5" transform="rotate(-90 95 65.5)">4</text>
<text x="100.1" y="65.5" transform="rotate(-90 100.1 65.5)">3</text>
<text x="142" y="65.5" transform="rotate(-90 142 65.5)">5</text>
<text x="149.6" y="65.5" transform="rotate(-90 149.6 65.5)">4</text>
<text x="154.7" y="65.5" transform="rotate(-90 154.7 65.5)">3</text>
<text x="196.6" y="65.5" transform="rotate(-90 196.6 65.5)">5</text>
<text x="204.2" y="65.5" transform="rotate(-90 204.2 65.5)">4</text>
<text x="209.3" y="65.5" transform="rotate(-90 209.3 65.5)">3</text>
<text x="249.9" y="65.5" transform="rotate(-90 249.9 65.5)">5</text>
<text x="257.6" y="65.5" transform="rotate(-90 257.6 65.5)">4</text>
<text x="262.6" y="65.5" transform="rotate(-90 262.6 65.5)">3</text>
<text x="28.5" y="69.6">10</text>
<text x="28.5" y="67.1">11</text>
<text x="29.1" y="77.2">7</text>
<text x="29.1" y="74.7">8</text>
<text x="29.1" y="72.1">9</text>
<text x="29.1" y="82.3">5</text>
<text x="29.1" y="79.8">6</text>
<text x="87.4" y="78.2" transform="rotate(-90 87.4 78.2)">1</text>
<text x="97.5" y="78.2" transform="rotate(-90 97.5 78.2)">2</text>
<text x="142" y="78.2" transform="rotate(-90 142 78.2)">1</text>
<text x="152.1" y="78.2" transform="rotate(-90 152.1 78.2)">2</text>
<text x="196.6" y="78.2" transform="rotate(-90 196.6 78.2)">1</text>
<text x="206.8" y="78.2" transform="rotate(-90 206.8 78.2)">2</text>
<text x="249.9" y="78.2" transform="rotate(-90 249.9 78.2)">1</text>
<text x="260.1" y="78.2" transform="rotate(-90 260.1 78.2)">2</text>
<text x="29.1" y="89.9">2</text>
<text x="29.1" y="87.4">3</text>
<text x="29.1" y="84.8">4</text>
<text x="29.1" y="92.5">1</text>
<text x="87.4" y="90.9" transform="rotate(-90 87.4 90.9)">5</text>
<text x="95" y="90.9" transform="rotate(-90 95 90.9)">4</text>
<text x="100.1" y="90.9" transform="rotate(-90 100.1 90.9)">3</text>
<text x="142" y="90.9" transform="rotate(-90 142 90.9)">5</text>
<text x="149.6" y="90.9" transform="rotate(-90 149.6 90.9)">4</text>
<text x="154.7" y="90.9" transform="rotate(-90 154.7 90.9)">3</text>
<text x="196.6" y="90.9" transform="rotate(-90 196.6 90.9)">5</text>
<text x="204.2" y="90.9" transform="rotate(-90 204.2 90.9)">4</text>
<text x="209.3" y="90.9" transform="rotate(-90 209.3 90.9)">3</text>
<text x="249.9" y="90.9" transform="rotate(-90 249.9 90.9)">5</text>
<text x="257.6" y="90.9" transform="rotate(-90 257.6 90.9)">4</text>
<text x="262.6" y="90.9" transform="rotate(-90 262.6 90.9)">3</text>
<text x="28.5" y="101.3">10</text>
<text x="28.5" y="98.8">11</text>
<text x="28.5" y="96.3">12</text>
<text x="29.1" y="106.4">8</text>
<text x="29.1" y="103.9">9</text>
<text x="87.4" y="103.6" transform="rotate(-90 87.4 103.6)">1</text>
<text x="97.5" y="103.6" transform="rotate(-90 97.5 103.6)">2</text>
<text x="142" y="103.6" transform="rotate(-90 142 103.6)">1</text>
<text x="152.1" y="103.6" transform="rotate(-90 152.1 103.6)">2</text>
<text x="196.6" y="103.6" transform="rotate(-90 196.6 103.6)">1</text>
<text x="206.8" y="103.6" transform="rotate(-90 206.8 103.6)">2</text>
<text x="249.9" y="103.6" transform="rotate(-90 249.9 103.6)">1</text>
<text x="260.1" y="103.6" transform="rotate(-90 260.1 103.6)">2</text>
<text x="29.1" y="111.5">6</text>
<text x="29.1" y="109">7</text>
<text x="29.1" y="119.1">3</text>
<text x="29.1" y="116.6">4</text>
<text x="29.1" y="114">5</text>
<text x="29.1" y="124.2">1</text>
<text x="29.1" y="121.7">2</text>
<text x="48.8" y="156">1</text>
<text x="66" y="153.4">10</text>
<text x="66" y="156">18</text>
<text x="146" y="154.7">10</text>
<text x="48.8" y="158.5">2</text>
<text x="48.8" y="161">3</text>
<text x="66" y="161">16</text>
<text x="66" y="158.5">17</text>
<text x="128.8" y="157.2">1</text>
<text x="128.8" y="159.8">2</text>
<text x="146" y="159.8">17</text>
<text x="146" y="157.2">18</text>
<text x="48.8" y="163.6">4</text>
<text x="48.8" y="166.1">5</text>
<text x="66" y="166.1">14</text>
<text x="66" y="163.6">15</text>
<text x="128.8" y="162.3">3</text>
<text x="128.8" y="164.8">4</text>
<text x="128.8" y="167.4">5</text>
<text x="146" y="167.4">14</text>
<text x="146" y="164.8">15</text>
<text x="146" y="162.3">16</text>
<text x="48.8" y="168.7">6</text>
<text x="48.8" y="171.2">7</text>
<text x="48.8" y="173.7">8</text>
<text x="66" y="173.7">11</text>
<text x="66" y="171.2">12</text>
<text x="66" y="168.7">13</text>
<text x="128.8" y="169.9">6</text>
<text x="128.8" y="172.5">7</text>
<text x="146" y="172.5">12</text>
<text x="146" y="169.9">13</text>
<text x="58.2" y="178.5" transform="rotate(-90 58.2 178.5)">9</text>
<text x="128.8" y="175">8</text>
<text x="138.2" y="179.8" transform="rotate(-90 138.2 179.8)">9</text>
<text x="146" y="175">11</text>
</g>
<g font-size="1.3" fill="#725600">
<text x="68.7" y="54.2">OUT_1</text>
<text x="120.8" y="54.2">OUT_4</text>
<text x="172.9" y="55.5">OUT_7</text>
<text x="225" y="55.5">OUT_10</text>
<text x="68.7" y="80.9">OUT_2</text>
<text x="120.8" y="79.6">OUT_5</text>
<text x="172.9" y="80.9">OUT_8</text>
<text x="225" y="80.9">OUT_11</text>
<text x="68.7" y="106.3">OUT_3</text>
<text x="122.1" y="105">OUT_6</text>
<text x="174.1" y="106.3">OUT_9</text>
<text x="225" y="106.3">OUT_12</text>
<text x="29.8" y="157.1">IN_1</text>
<text x="29.8" y="159.6">IN_2</text>
<text x="82.7" y="159.6">OUT_2</text>
<text x="82.7" y="157.1">OUT_1</text>
<text x="108.6" y="160.9">IN_10</text>
<text x="109.8" y="158.3">IN_9</text>
<text x="162.8" y="158.3">OUT_9</text>
<text x="162.8" y="160.9">OUT_10</text>
<text x="29.8" y="162.2">IN_3</text>
<text x="29.8" y="167.2">IN_5</text>
<text x="29.8" y="164.7">IN_4</text>
<text x="82.7" y="167.2">OUT_5</text>
<text x="82.7" y="162.2">OUT_3</text>
<text x="82.7" y="164.7">OUT_4</text>
<text x="108.6" y="166">IN_12</text>
<text x="108.6" y="163.4">IN_11</text>
<text x="162.8" y="163.4">OUT_11</text>
<text x="162.8" y="166">OUT_12</text>
<text x="29.8" y="172.3">IN_7</text>
<text x="29.8" y="169.8">IN_6</text>
<text x="82.7" y="169.8">OUT_6</text>
<text x="82.7" y="172.3">OUT_7</text>
<text x="29.8" y="174.9">IN_8</text>
<text x="82.7" y="174.9">OUT_8</text>
</g>
</svg>
